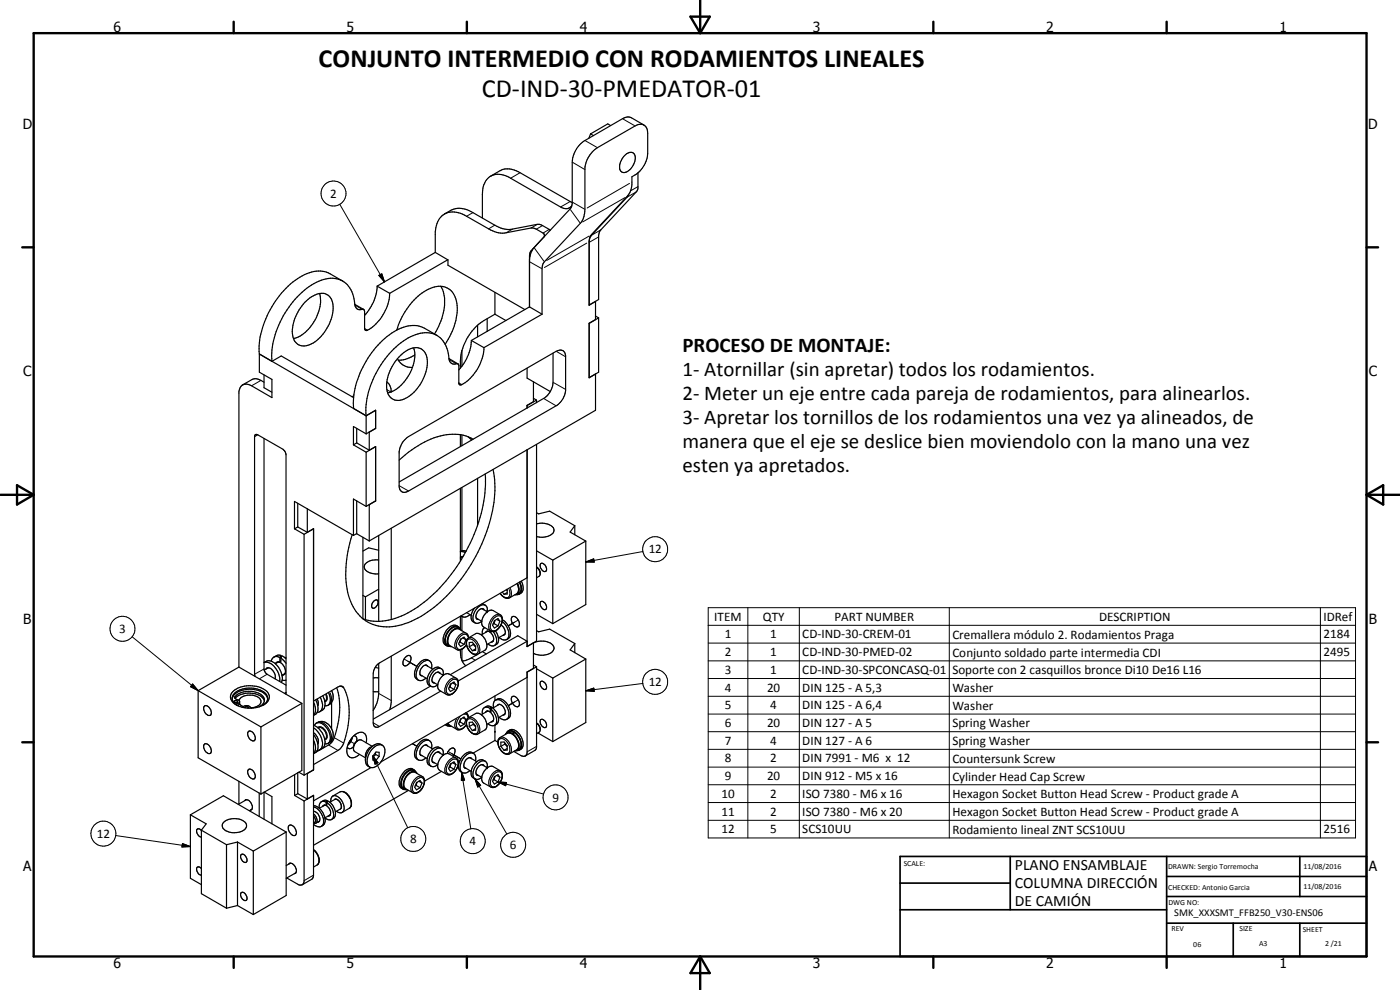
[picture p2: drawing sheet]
<svg xmlns="http://www.w3.org/2000/svg" width="420mm" height="297mm" viewBox="0 0 420 297" stroke-linecap="round" stroke-linejoin="round" font-family="sans-serif">
<g fill="none" stroke="#000" stroke-width=".3">
<path d="M187 35.7l3.4 2M155.9 51.9l-2.5 1.5M171.9 48.8l3.4 2M175.7 42.2l3.4 2M187.6 59.3l-12.7 7.3M188.9 55l-12.7 7.4M190.8 57.7l-2.5 1.4M191.4 56l-2.1 1.2M102 61.3l13.4 23.3M141.8 63.8l-1.6 1M148.4 67.6l-1.7 1M153.7 68.8l-1.7 1"/>
<path d="M159.1 78.6l3.4 2M159.1 76.7l-.2 .1M159.7 75.1l-.3 .1M160.4 74.5l2.8 3.9M161.2 67.4l-1.7 1M162.7 67.7l-1.6 1M164.7 68.9l-1.6 1M170.9 60.6l-2.5 1.4M171.2 62.9l2.8 3.9M171.9 60.7l3.4 2M176.1 72.9l-12.7 7.4M176.8 70.8l-12.7 7.3"/>
<path d="M179.5 71.2l-2.6 1.4M180.2 69l-2.6 1.5M106.6 91.6l2 1.2M109.5 98.6l.8 .5M113.7 82.6l.9-.4 .8 2.4zM78.2 114.2l-2.6 1.5M116.2 117l1.1 .6M134.9 107.9l2 1.2M137.7 114.9l.8 .5M163.4 119.7l3.3 2M166.1 114.8l3.5 2M167.1 105.5l2.5 1.5"/>
<path d="M77.3 130.5l-.8 .5M119.9 145.8l2.6 1.4M152.8 176.9a1.82 1.82 0 0 1-.5 2.4l-1-.1-.9-.9M153.1 176.5a2.59 2.59 0 0 1-.1 2.8M175.8 168.6l2.4-.9 .1 1zM192.9 165.5l-17.1 3.1M39.7 191.1l19.8 16.1M121.3 197.7l3.8 2.2-2.7-1.5M139.6 189.9a3.6 3.6 0 0 0-3.1 3.5l.4 1.3M140.3 191.9a1.87 1.87 0 0 1 2.6 1.2 2 2 0 0 1-.2 3.2 3.2 3.2 0 0 1-2.4-4.4zM140.4 191a1.34 1.34 0 0 0-1.3-.7 1.34 1.34 0 0 0-1.1 .8 3.1 3.1 0 0 0-.6 3.6 1.83 1.83 0 0 0 2.2-.8M140.8 191.3a3.5 3.5 0 0 1 3.2 3.1l-.1 1.3-.3 .4"/>
<path d="M141.5 197.4l1.1 .6M148.1 185.6a1.67 1.67 0 0 1 2.2-.6 3 3 0 0 1-2.5 4.2 1.92 1.92 0 0 1-.1-2.9zM149.8 184.3a3.6 3.6 0 0 0-2.7 4.9M153.9 187l-1.3 .8M155.5 186.1l-2.9 1.6M212.5 182.3h194.3v69.1h-194.3zM212.5 187.6h194.3M212.5 193h194.3M212.5 198.3h194.3M224.4 182.3v69.1M239.9 182.3v69.1M284.9 182.3v69.1"/>
<path d="M396.3 182.3v69.1M57.8 205.2l1.7 2-2.3-1.2zM70.5 209v.5M71.1 211.2v.4M79.1 200.8l-2.6 1.4M80.1 202.4l-2.2 1.2M85.8 207.8l-.4 .2M95.5 218.2a2.13 2.13 0 0 1 2.6 1.8l.1 1.2-.5 .7M95.6 216.7a4.4 4.4 0 0 1 3.9 4.1l-.1 1.1-.4 .7M95.7 218.3a2.48 2.48 0 0 1 2 3.4M97.7 208.4a1.51 1.51 0 0 1-.1 1.9M97.9 208.3l.3 .9a1.05 1.05 0 0 1-.6 1.3"/>
<path d="M99 207.8a2.94 2.94 0 0 1-.1 3.5M102.3 205.9l.8 .4M112.1 216.9l1.7 1M113.8 208.2l3.5 1.9M134.9 204.7a1.31 1.31 0 0 1 1.3-.9 1.31 1.31 0 0 1 1.2 .9 3.3 3.3 0 0 1-2.6 3.6 1.46 1.46 0 0 1-.7-2.3zM136.7 203.4a3.5 3.5 0 0 0-2.9 4.8M137.1 215.6a2.41 2.41 0 0 0-.1 3.1M138.1 214.9a3.5 3.5 0 0 0-1 3.5 1.62 1.62 0 0 0 2.6-.7M139.1 214.3a1.04 1.04 0 0 1 1.4 1M139.8 213.9h.1M140.3 215.9a1.87 1.87 0 0 1 2.6 1.2 2.12 2.12 0 0 1 0 3 3 3 0 0 1-2.7-4zM140.8 215.2a3.6 3.6 0 0 1 3.2 3.9l-.4 1"/>
<path d="M153.9 210.9l-1.3 .9M154.4 210.6l-1.8 1.1M155.5 210l-2.9 1.7M175.8 207.3l2.4-.8 .1 .9zM192.9 205.1l-17.1 2.2M212.5 214.2h194.3M212.5 203.6h194.3M212.5 208.9h194.3M212.5 219.5h194.3M98.8 223.6l2.5 1.5M100.4 239.9a1.89 1.89 0 0 1 2.1 2l-.3 .8M100.4 221.4l2.6 1.5"/>
<path d="M100.5 239.8a2.07 2.07 0 0 1 1.7 2.9M102.2 237.5a3.5 3.5 0 0 1 3.2 4.2l-.4 .7M105 222.3l1.4 .8M111.9 226.8l1.5 2.1-.8 .4zM111.9 226.8l10.5 21.6M124.7 234.2l.6-.5a1.22 1.22 0 0 1 1.6-.2 1.22 1.22 0 0 1 .3 1.6 2.96 2.96 0 0 1-2.8 2.7 2.01 2.01 0 0 1-.1-3zM125.1 223.9l-1.3-.8 1.3 .8M126.5 232.9a3.4 3.4 0 0 0-3.2 3.2l.1 1.2 .3 .4M134.5 225.5l3.8 2.2M134.9 228.6a1.32 1.32 0 0 1 1.3-.8 1.32 1.32 0 0 1 1.2 .8 3.4 3.4 0 0 1-2.6 3.7 1.55 1.55 0 0 1-.7-2.4zM135.6 226.1l2.7 1.6M136 226.4l2.3 1.3"/>
<path d="M136.7 227.3a3.5 3.5 0 0 0-2.9 4.9M138.5 231.6l.9 2.5-.9 .1zM138.5 231.6l2.8 17.1M142.6 233.7l1.7 1.9-.9 .5zM142.6 233.7l9.5 16.5M148.1 232.5a1.35 1.35 0 0 1 1.3-.9 1.35 1.35 0 0 1 1.3 .9 3.4 3.4 0 0 1-2.7 3.6 1.55 1.55 0 0 1-.6-2.4zM149.5 234.6l2.5 .2-.2 1zM149.5 234.6l13.6 3.7M149.8 221.9a2.06 2.06 0 0 1 2.8 1.5 2.45 2.45 0 0 1 0 2.6 2.57 2.57 0 0 1-2.9-2.1 1.94 1.94 0 0 1 .1-2zM149.8 231.1a3.7 3.7 0 0 0-3 4.5l.3 .4M150.3 221.2a3.6 3.6 0 0 1 3 4.6l-.2 .2M160.9 224l-2.6 1.5"/>
<path d="M212.5 224.8h194.3M212.5 230.2h194.3M212.5 235.5h194.3M34.7 250.7l22.4 3.3M54.8 253.1l2.3 .9-2.5 .1zM94.3 255.2a3.4 3.4 0 0 1 1 4.3M102.2 242.7l-.1 .1M212.5 240.8h194.3M212.5 246.1h194.3M93.9 262.7l-2.5 1.5"/>
<circle cx="100.1" cy="58.1" r="3.8"/>
<circle cx="196.6" cy="164.8" r="3.7"/>
<circle cx="36.8" cy="188.7" r="3.8"/>
<circle cx="196.6" cy="204.6" r="3.7"/>
<circle cx="166.8" cy="239.2" r="3.7"/>
<circle cx="31" cy="250.1" r="3.7"/>
<circle cx="124" cy="251.7" r="3.8"/>
<circle cx="141.9" cy="252.4" r="3.8"/>
<circle cx="154" cy="253.5" r="3.8"/>
</g>
<g fill="none" stroke="#000" stroke-width=".35">
<path d="M183.2 37.7l-.8-.5-5.2 3M193.2 37.5l-3.7-2.2a2.59 2.59 0 0 0-2.7 .3l-11.3 6.6a8.1 8.1 0 0 0-3.8 6.5v12.4l-.3 1.1-11.4 12.4-.7 1.3-.4 2M147.3 52.8l2.8-1.6a5.9 5.9 0 0 1 6 .6l15.6 9M177.2 40.2l.9 .5M177.2 40.2l-.5 1.2M187.7 46.4a1.58 1.58 0 0 1 1.8-.7 1.58 1.58 0 0 1 1.2 1.5 4.6 4.6 0 0 1-3.6 4.6 1.65 1.65 0 0 1-1.1-2.5l.6-1.5zM188.5 58.6l-.3 .6-10.7 11.4-.4 .6-.2 1.1M191.5 51.9v4.5l-.3 .9-10.9 11.7-.5 .8-.1 .9v19.2l-2.9 1.7v-19.1M130.6 75.7l-17.4 10.2M130.6 75.7l3.8 2.3v1.6l23.1 13.3M133.4 64.2a6.4 6.4 0 0 1 6 .4l7.8 4.4a7.1 7.1 0 0 0 4.6 .8l7.9-1.4 1.2 .3 2.4 1.6 .1 .7-4 4.2-.4 .9-.1 16M133.4 64.2a6.4 6.4 0 0 0-2.8 5.4v6.1"/>
<path d="M133.4 64.2l1.9-1.1a6.6 6.6 0 0 1 6.6 .7l6.6 3.8a7.6 7.6 0 0 0 5.2 1.1l8.2-1.4 3.2 1.8M134.4 77.9l-17.4 10.1M171.6 61.8a2.4 2.4 0 0 1-3.4 .3l-15-8.6a5.2 5.2 0 0 0-7.2 .5l-.8 1.4-.3 1.7-.1 8.3M176.8 72.7l.2-1.4 .5-.9 11.1-11.9 .9-2.2 .1-3.3a8.4 8.4 0 0 0 4.8-7v-6a2.32 2.32 0 0 0-1.2-2.5 2.32 2.32 0 0 0-2.6 .3l-11.3 6.5a8.4 8.4 0 0 0-3.8 6.1v12.4a6.3 6.3 0 0 1-1.4 4.2l-11.1 12.1-.3 1.6v13.6M91.5 90.7a6.8 6.8 0 0 1 6.2-2.5 4.9 4.9 0 0 1 2.2 5.7 12.7 12.7 0 0 1-7.5 9.7 3.5 3.5 0 0 1-4.7-3.6 13.1 13.1 0 0 1 3.8-9.3zM95.9 88.1a12.2 12.2 0 0 1-4.3 11.6l-1.5 1.1-2 .8M102.8 84.3l-3.7-2.1a8.8 8.8 0 0 0-9.1 1 27.2 27.2 0 0 0-12.2 22.3v.7M106.5 91.3l2.6 1.5M109.1 92.8h-.2a1.63 1.63 0 0 1-2.4-1.6 7.6 7.6 0 0 0-5.4-7.5 12.1 12.1 0 0 0-9.8 3.4 27.8 27.8 0 0 0-9.8 19.7l.1 1.6M113.2 85.9a13.8 13.8 0 0 1-3.8 8.8M113.2 85.9l3.8 2.1M117 88a13.5 13.5 0 0 1-7.1 11.2l-.5-.5v-5.2l-.3-.7"/>
<path d="M119.1 99.1a19.2 19.2 0 0 1 10.7-12.8 5.3 5.3 0 0 1 7.3 4.7 19.1 19.1 0 0 1-3.5 12.3M132.3 85.9l.5 1a15.7 15.7 0 0 1-2 12.6l-.4 .7M143.3 97.5v3.6M146.2 95.6v3.8M148.5 87.8v6.5M148.5 94.3l3.3 1.9M148.5 94.3l-3.3 1.9a15.7 15.7 0 0 0-6.6 9M158.9 92.1l3.8 2.2M158.9 92.1l-17.4 10.1M162.7 94.3l-17.5 10M176.8 97l2.9-1.6v16.3l-2.9 1.6zM178.7 90.4v5.5"/>
<path d="M178.7 94.8l1 .6M77.8 106.2v5.5l3.8 2.1v5.5l-6.1-3.6a2.26 2.26 0 0 0-2.5-.3 2.26 2.26 0 0 0-1.3 2.1v82.7M77.8 106.2l32.1 18.6M77.8 106.2l3.8 2.2M79.2 114.7a3.2 3.2 0 0 0-3.6-.8l-2.8 1.6M79.2 112.5v3.8l2.4 1.4M81.6 108.4l2.8-1.6 21.7 12.5M106.2 118.7l-.5 .3M116.1 114.6a3.5 3.5 0 0 1 1.3 3M119.3 107.6a11.7 11.7 0 0 0-2.9 10.3M119.3 107.6a7 7 0 0 1 6.3-3.2 4.2 4.2 0 0 1 2.6 5.2 12.9 12.9 0 0 1-7.5 10.3 3.3 3.3 0 0 1-4.3-2M119.3 107.6l.2 .5"/>
<path d="M119.5 108.1a4.5 4.5 0 0 0 4.3 2.1M124.2 104.4a12 12 0 0 1-3.9 11.2l-1.9 1.5-2 .8M124.5 106.5a8.4 8.4 0 0 1-5 1.6M131.1 100.6l-3.7-2.1a9.4 9.4 0 0 0-9.9 1.4 28 28 0 0 0-11.5 21l.1 1.7 3.8 2.2M133.6 103.3a13.7 13.7 0 0 1 1.3 4.9 1.58 1.58 0 0 0 2.2 .9l.3 .1M133.6 103.3a6.7 6.7 0 0 0-8.9-2.9 23.6 23.6 0 0 0-11.9 11.7 23.3 23.3 0 0 0-2.9 12.7M134.8 107.6l2.6 1.6M138.6 105.2v4.7M138.6 105.2l-.4 1.9v3.3M141.5 102.2a13.8 13.8 0 0 1-3.8 8.8M141.5 102.2l3.7 2.1M145.2 104.3a13.5 13.5 0 0 1-6.8 11.2l-.4-.1-.3-.4v-5.4l-.3-.4"/>
<path d="M158.2 110.5v3l6.9 4M160.1 114.6v5.9l-1.9 1.1v.8M160.1 119.5l.9 .6M166 106v8.7a6.2 6.2 0 0 1-2.9 4.8l-43.3 25.1M178.7 112.2v10.9l-67.9 39.2M79.2 131.6v69.1l.5 1.1 .5 .5 5.6 3.3M106.1 133.5l3.8 2.2M107 132.9l-.9 .6M107 128.5v4.4M109.9 130.2l-3.8-2.2v5.5M109.9 124.8l2.8-1.7v5.5M109.9 124.8v5.4"/>
<path d="M109.9 135.7v16.2M110.8 129.6v5.5l-3.8-2.2M112.7 134h.1M112.7 128.6h.1M112.7 134l-2.8 1.7M112.7 128.5l-2.8 1.7M112.7 134v16.3M121.3 132.1l1.3-1.1 44.3-25.6a1.72 1.72 0 0 1 1.8-.3 1.72 1.72 0 0 1 1 1.6v10.6a6.2 6.2 0 0 1-2.8 4.5l-44.3 25.5a1.68 1.68 0 0 1-1.8 .3 1.68 1.68 0 0 1-1-1.5v-10.6l.3-1.3zM138.2 130.4v3.6M138.6 130.5v3.2M140.5 131.1l1.1 .9M142 131.8a15.1 15.1 0 0 0-14.6 .8l-4.8 3.1-2.8 2.3"/>
<path d="M158.2 135v59l1.9-1.1M161 133.3v59l-2.8 1.7M161 120.1v.7M161 120.1l-2.8 1.6M88.4 158.7v-8.2l17.7 10.2M88.4 158.7l2.9 1.6M89.4 158.1l-1 .6M89.4 151v7.1M89.4 158.1l2.8 1.6M92.2 159.7l1.9-1.1v72.4M92.2 152.7v7M94.1 158.7h.1"/>
<path d="M94.1 158.7l-2.8 1.6M107 150.3v9.8M109.9 151.9l-3.8-2.2v11M112.7 150.3h.1M112.7 150.3l-2.8 1.6M112.7 150.3l-1.9 1.1v10.9M117.4 158.5v27.4M138.2 146.5v21.8M138.6 146.3v19M143.3 143.5v14M145.6 142.2a45.8 45.8 0 0 1-7.8 26.7 42.7 42.7 0 0 1-17.3 15.9 16 16 0 0 1-10.8 1.1M148 140.8a39 39 0 0 1-4 23.7 46 46 0 0 1-19.6 21.4 15.6 15.6 0 0 1-12.4 1.5 13.4 13.4 0 0 1-8-11.7 36.2 36.2 0 0 1 1.7-15.3"/>
<path d="M161 157.2a4.7 4.7 0 0 1 5.1 1.3 1.81 1.81 0 0 1-1.6 2.4 5.7 5.7 0 0 1-3.5 .1M161 153.8l.7 .4 3.3-.8 7.5 4.3M172.5 157.7l-1.4 1.9 4.7 2.7M172.5 157.7v2.7M91.3 160.3v72.3M107 160.1l-.9 .6M107 160.1l3.8 2.2M108.9 161.2l.1 24.5 .7 .2M108.9 178.6l.8 .5M109.7 179.1v6.8M113.7 160.7v25.7M113.7 168a3.9 3.9 0 0 0-4.4 1.8 2.65 2.65 0 0 0 3 2.4h1.4"/>
<path d="M113.7 165.1l-3.1-.7-1.7 1M113.7 176.8l-4 2.3M138.2 165.6l1.4 .2M138.2 167.2l.1-.3 .5 .4M138.2 167.6l.3 .3M138.6 165.3l-.4 .2M138.6 165.3l1.3 .1M139 167l-.4 .2M139 166.9l-.4 .3M150.7 177.6l.6 .7M152 176.9l.2 .3M152.1 176.8l.1 1.4-.9 .1"/>
<path d="M152.2 177.8l-.9 .5M155.1 175.1a2.36 2.36 0 0 1 0 3l-2.2 1.3a2.37 2.37 0 0 1-2.8-1.4M155.2 178.4l-.7 .1M155.3 175a2.58 2.58 0 0 1-.1 3.4M155.9 174.7a2.34 2.34 0 0 1-.8 3.7M156 174.6a2.98 2.98 0 0 1-.2 3.7l-.7 .1M156.5 174.4a2.59 2.59 0 0 1-.2 3.6l-.4 .3M158.2 173.4l-44.3 25.5a4.4 4.4 0 0 0-1.9 3.3v14.7a1.14 1.14 0 0 0 .5 1.2 1.14 1.14 0 0 0 1.4-.1l18.4-10.7M161 165.3l4.9 2.8M162 171.4l-1-1.2a1.87 1.87 0 0 1 .7 2.7l-.7 .5M162 171.4l.1 .7M162.3 169.1a1.5 1.5 0 0 1 1.5 .7 1.5 1.5 0 0 1-.1 1.6 1.67 1.67 0 0 1-1.4-2.3z"/>
<path d="M165.9 168.1v19M175.8 162.3v19.1l-9.9 5.7M175.8 162.3l-9.9 5.8M81.4 198.4a5.9 5.9 0 0 1 3.2 4.2M81.4 198.4l-1.2-.1-1 .5a3.7 3.7 0 0 1 4 2.4l.7 1.7v1.6M82.2 197.1l.8-.1 1 .3M82.2 197.1l-.6 .7-.2 .6M83.5 198.6h.1M83.6 198.6l-1 .5M84 197.3v1.5M84 198.8l-.9-.1-.4 .4M84.3 196.6h-.3a1.85 1.85 0 0 0-1.8 .5"/>
<path d="M84.3 198.2l-.3 .6M84.3 196.6v.8M84.3 196.6l-.3 .7M84.3 197.4v1.5a2.99 2.99 0 0 1 1.2 3.3l-.8 .4M84.3 197.4l.3-.6 1.2 .9M84.3 197.4l1.5 1.6M85.8 197.3l-.2 .1M112.2 180.3l.9-.3a1.61 1.61 0 0 1-1.3 2.5 1.59 1.59 0 0 1 .4-2.2zM113.7 199.1l-.1 9.4a9.3 9.3 0 0 1-1.6 4.6M117.4 196.9v13.8l-.5 2.2M121.6 197.3a.9 .9 0 0 1 1.1-.7 .9 .9 0 0 1 .6 1.2 1.83 1.83 0 0 1-2.1 1.9 1.82 1.82 0 0 1 .4-2.4zM127.8 199.6l2.1 1.2"/>
<path d="M127.8 199.6h.1M128.3 199.9a1.15 1.15 0 0 0-1.9 .6 1.58 1.58 0 0 0 .1 2.3h.2M128.9 198.3a2.22 2.22 0 0 0-3.3 .9 3.4 3.4 0 0 0-.7 4.4l.6 .5M134.8 193.8l.7 .2M137.5 188a2.88 2.88 0 0 0-3.4 1.9 3.1 3.1 0 0 0 0 3.9l.8 .1M137.5 188l.5 .6M137.5 188a2.27 2.27 0 0 0-3.4 .9 3.7 3.7 0 0 0-.6 4.4l.6 .5M137.9 188.5a3.2 3.2 0 0 0-3.4 2.6 2.29 2.29 0 0 0 .3 2.7M137.9 188.5l.5 .6M137.9 188.6a1.99 1.99 0 0 0-3 .5 3.5 3.5 0 0 0-.8 4.3l.7 .4M138.1 192.7l-.3 .1M138.1 192.7l1.2 .6"/>
<path d="M138.2 195a5.8 5.8 0 0 0 1.6 4.8M138.2 184.9v3.9M138.4 184.8l.4 .2M138.4 191.7l-.3 1M138.5 184.7l.1 .2M138.6 185v4.2M138.6 194.8v3.4M138.9 191.4l.9 .5M139.8 191.9l-.5-.7-1.1 .6-.5 1.4 .5 .8 1.1-.7M139.8 191.9l-.5 1.4M140 183.8l1.4 .8M140.3 191.6l2.4-1.4a2.89 2.89 0 0 1 3.2 2.3 2.17 2.17 0 0 1-.3 2.6l-2.2 1.2a2.63 2.63 0 0 1-3.2-2.3 2.22 2.22 0 0 1 .1-2.4z"/>
<path d="M140.6 191.4l-.4-1.2-2.4-1.4a3 3 0 0 0-3.3 2.7l-.1 1 .2 .8 2.5 1.6a1.92 1.92 0 0 0 1.9-.3l1-1.2M140.8 194.1v-1.3l1-.1 .9 1.2v1.2l-.9 .1M140.8 194.1l1 1.1M141 184.4a1.82 1.82 0 0 1-2.4 .5M142 193.4l.7 .7M142 193.4l-1.2 .7M142.1 193.1l-.1 .3M142.4 182.5a3 3 0 0 0-.4 4.1l.6 .3M142.7 194.7l-.9 .5M142.9 185.5l.7 .4M142.9 185.5h.1M143.3 196.3l-2.8 1.6-1.8 .5"/>
<path d="M144.6 182.6l1.6 1-.1-.3M144.7 182.6a2.45 2.45 0 0 0-1.8 2.9M144.7 182.6l.6 .4M144.7 182.6v.1M144.7 181.1l.9 .5M144.8 195.5l1.2 .7M145.4 188.3l-.5 .7-.1 1.3M145.9 183.9a1.85 1.85 0 0 1 2.1-.7l2.1 1.2a2.9 2.9 0 0 1-.3 4l-.8 .7a1.66 1.66 0 0 1-1.7 .3l-2.2-1.3a2.71 2.71 0 0 1 .3-3.6zM146 183.4a1.18 1.18 0 0 0-.1-1.6 1.76 1.76 0 0 0-2.7 .7 3.5 3.5 0 0 0-.8 4.3 1.66 1.66 0 0 0 2.2-.4l-1.7-.9M146.3 189.4h.1M146.4 189.4l-2 1.1M147.1 189.2v.5"/>
<path d="M147.1 189.7l-.8-.3-.6 .4M147.3 189.4l-.2 .3M147.4 189.4v.5a2.39 2.39 0 0 1 .6 2.4M147.9 192.3h.1M148 189.5a3.3 3.3 0 0 1 .5 4.1l-.9 .2-1.1-.6M148 192.3l-.6 .4M148.1 192.3l-2 1.1M148.3 187.1l-.3 .1M148.3 187.1l1.2 .7M148.6 186.1l-.3 1M148.7 189.3a2.88 2.88 0 0 1 .3 4l-.6 .4M149 185.8l1 .6"/>
<path d="M149.8 191.3a2.03 2.03 0 0 0 2.2 .6M150 186.4l-.5-.8-1.1 .6-.6 1.4 .6 .8 1.1-.6M150 186.4l-.5 1.4M150.4 187.5a2.51 2.51 0 0 1 1.1 2.9M150.7 186.5a4.5 4.5 0 0 1 1.7 5l-.4 .4M150.8 186a4.9 4.9 0 0 1 2.4 4.4l-.3 .9-.9 .6M151.4 190.3h.1M151.5 190.4l-.6 .2M151.5 190.3l-1.9 1.1M153.7 185a2.09 2.09 0 0 1 2.1 2.7 1.07 1.07 0 0 1-1.1 .4 1.07 1.07 0 0 1-.7-.9 1.73 1.73 0 0 1-.3-2.2zM160.1 192.9h.1M160.1 199.5l.9 .6"/>
<path d="M160.1 192.9v7.6l-1.9 1.1v24.3a1.12 1.12 0 0 1-.7 1 1.12 1.12 0 0 1-1.2-.2l-2.1-1.2M160.1 192.9a4.7 4.7 0 0 1 6.1 1.2 2.31 2.31 0 0 1-2.7 2.4l-1.4 .1-2-.6M161 184.3l4.9 2.8M161 189.2l.7 .4 3.3-.8 7.5 4.3M162.3 180.6a1.5 1.5 0 0 1 1.5 .6 1.5 1.5 0 0 1-.1 1.7 1.67 1.67 0 0 1-1.4-2.3zM172.5 193.1v2.7M172.5 193.1l-1.4 1.9 4.7 2.7M175.8 197.7v19.1l-9.9 5.7M175.8 197.7l-9.9 5.8M59.5 207.2l18.8 10.9M59.5 207.2v20.2l18.8 10.9M61.4 211.8l.9 .1 1 1.1a.92 .92 0 0 1 .1 1.2 .92 .92 0 0 1-1.1 .3 2.06 2.06 0 0 1-.9-2.7z"/>
<path d="M69.7 209.7a4.5 4.5 0 0 1 4.5-2.9 6.4 6.4 0 0 1 6 2.3l.1 .6M70.3 210.4a.58 .58 0 0 1 .6-.2 .58 .58 0 0 1 .4 .5l-.8 .1-.2-.1zM70.5 210.8h.6M70.6 209.5a6.4 6.4 0 0 1 8.3 0l.4 .9M71.1 211.6a2.27 2.27 0 0 1-1.4-2.3 2.27 2.27 0 0 1 1.7-2 7.5 7.5 0 0 1 8.5 1 2.15 2.15 0 0 1-1 3.3M71.7 200.2l18.9 10.8M71.7 200.2l-12.2 7M71.7 210.1l.1-.2a4.5 4.5 0 0 1 6-.4 1.48 1.48 0 0 1 .4 1.5 1.48 1.48 0 0 1-1.2 1l-1.7 .4M71.9 211.2l1.1 .8M71.9 211.2l-.1-1-.9-.4-.5-.5a4 4 0 0 1 3.7-1.9 5.7 5.7 0 0 1 4.7 1.4 1.98 1.98 0 0 1-1 3.3M71.9 210.6l-.6 .5-.7 .1M71.9 211.2l-.7 .5"/>
<path d="M72.9 212.3a1.51 1.51 0 0 1 2.4 .1M73.4 212.3l.8-.3 .3 .5M74.6 219.5a1.81 1.81 0 0 1 1.7 .8 1.81 1.81 0 0 1 0 1.9 1.93 1.93 0 0 1-1.7-2.7zM75.3 212.4l.2 .1M76.5 202.9l-.1-71.9 .2-.5 .4-.2 7.9 4.5 .6 .7 .3 .9-.1 71.8M77.7 212.1a3.4 3.4 0 0 0 3.1-3.4 5.3 5.3 0 0 0-5.1-2.9 6.3 6.3 0 0 0-6.5 2.7 2.94 2.94 0 0 0 2.3 3.3l1.6 .5 2.4 .2M77.7 212.1l-2.2 .4M78.3 218.1v20.2M79.8 200.8a1.42 1.42 0 0 1 2.3 .7l.5 1v1.2M80.5 200.4l-1.2 .7M84.6 202.6l.1 1.2-.3 1M84.7 204l1.1 .1"/>
<path d="M85.5 202.1h.1M85.5 202.1l-.9 .5M90.6 211l-12.3 7.1M90.6 211v20.2l-12.3 7.1M94.1 210.4l7.3-4.3a1.28 1.28 0 0 1 2.1 .9 22.5 22.5 0 0 1-.9 16.9l-1.2 1.3-7.3 4.2M94.1 218.4a5.3 5.3 0 0 1 2.3 6.1l-.6 .5-.6 .1M94.1 217.6a5.7 5.7 0 0 1 3.4 5.6l-.4 1-1.1 .8M94.1 219.8l.2 .2a2.92 2.92 0 0 1 1.1 3.2M94.3 217.7l.3-.5a2.75 2.75 0 0 1 4 .1 3.9 3.9 0 0 1 .8 5.1l-.9 .7M94.7 210a3.4 3.4 0 0 1-.1 4.4l-.5 .3a3.5 3.5 0 0 0 0-4M95.1 216.9a3.5 3.5 0 0 1 3.7 2.7 2.8 2.8 0 0 1-.5 3.5l-.8 .1M95.2 209.7l.3 1-.1 1.1"/>
<path d="M95.3 211.7h.1M95.6 218.4h-.1M96.1 209.2a3.4 3.4 0 0 1-.1 4.3l-.8 .2M96.8 208.7a3.3 3.3 0 0 1-.1 4.4l-.7 .4M97.6 210.4h-.2M98.5 207.8a2.9 2.9 0 0 1-.2 3.9l-.8 .1M99.5 207.2a3 3 0 0 1-1 4.4M99.5 210.7v8M101 206.3a23.1 23.1 0 0 1-1.4 16.3l-1 .9-4.5 2.6M112 207.5l1.7 .1M112 213.1h.1M112.6 200.2l1.1 .3"/>
<path d="M113.7 203.4h-1.7M126.1 202.4l2.1 1.3M126.1 202.5h.1M127.8 203.5l-1.2 .7-1.1-.2M129.2 205.9l-17.2 9.9M129.5 200.6a1.61 1.61 0 0 0-1.5-2.4 4.5 4.5 0 0 0-2.8 5.5l.3 .3M129.7 204.6l.7 .3M129.7 204.6h.1M131.4 201.7l1.6 .9M131.5 201.7h.1M132.1 202.1a1.34 1.34 0 0 0-1.5-.2 1.34 1.34 0 0 0-.7 1.2l-.3 .8 .1 .7M132.4 200.7a2.12 2.12 0 0 0-3.3 .8 2.94 2.94 0 0 0-.3 4.1l.6 .4"/>
<path d="M132.8 202.4a1.2 1.2 0 0 0 0-1.5 1.2 1.2 0 0 0-1.6-.2 4.1 4.1 0 0 0-2.2 4.9 1.51 1.51 0 0 0 2.3-.1l-1.6-1M132.9 202.7l1.4-.6 2.6 1.4a1.67 1.67 0 0 1 .6 2.1l-.4 1a2.8 2.8 0 0 1-3 1.8l-2.2-1.2a3.1 3.1 0 0 1 .8-4.3zM132.9 202.4l.1 .2M133 202.6h.1M133.6 217.4l.5 .3M133.8 217.4l.3 .3M134 217.3l.8 .5M134.1 217.7l.8 .1M134.3 217.1l.6 .7M134.4 217l.4 .5 2.3 1.3a2.44 2.44 0 0 0 2.9-1.4M134.9 217.8l.6 .1M135.1 206.2h-.3"/>
<path d="M135.1 206.2l1.2 .6M135.1 202.4l20.3-11.6 2.8 1.6-20.7 11.9M135.4 205.2l-.3 1M135.8 204.9l1 .5M136.8 205.4l-.5-.8-1.1 .7-.5 1.4 .5 .8 1.1-.7M136.8 205.4l-.5 1.4M138.1 216.6l-.3 .1M138.1 216.6l1.2 .7M138.4 215.6l-.3 1M138.9 215.3l.9 .6M139.8 213.9l.4 .3 .4 1.1M139.8 215.9l-.5-.8-1.1 .7-.5 1.4 .5 .7 1.1-.6"/>
<path d="M139.8 215.9l-.5 1.4M140.3 215.6l2.4-1.5a2.66 2.66 0 0 1 3 2 2.39 2.39 0 0 1-.1 2.9l-2.2 1.2a2.7 2.7 0 0 1-3.2-2.2 2.32 2.32 0 0 1 .1-2.4zM140.8 218v-1.3h1l.9 1.1v1.3l-.9 .1M140.8 218l1 1.2M142 217.3l.7 .8M142 217.3l-1.2 .7M142.1 217l-.1 .3M142.7 218.6l-.9 .6M146.3 213.3v.1M146.4 213.3l-2 1.2M146.5 217.2a1.85 1.85 0 0 0 2.1 .4M147.1 212.6a1.44 1.44 0 0 0-1.9-.2 1.44 1.44 0 0 0-.4 1.8"/>
<path d="M147.1 212.6v1.1M147.1 213.7l-.8-.4-.6 .4M147.4 212.1v1.8a2.32 2.32 0 0 1 .6 2.4M147.4 213.1l-.3 .6M147.4 212.1l-.3 .5M147.4 212.1l-1.1-.3-.9 .5M147.9 216.3h.1M148 216.3l-.6 .3M148.1 216.2l-2 1.1M148.5 208.8v1.4M148.5 217.6v4.6M148.5 210.2l-.4 .7v1.4"/>
<path d="M148.6 217.6a3.6 3.6 0 0 0-1.2-4.8l.2-.6a4.1 4.1 0 0 1 1.7 4.8l-.9 .6M148.7 210.1a2.06 2.06 0 0 1 3.1 .6 3.9 3.9 0 0 1 .9 4.7l-.7 .4M148.8 210.1l-.3 .1M148.8 210.1a3.1 3.1 0 0 1 3.4 2.1 2.85 2.85 0 0 1-.1 3.6M149.7 211.3l-.4 .4M149.7 211.3a2.35 2.35 0 0 1 1.8 3l-.6 .2M149.8 211.3v.1M149.8 215.2a1.95 1.95 0 0 0 2.3 .6M149.8 211.3l-1.9 1.2M151.4 214.3h.1M151.5 214.2l-1.9 1.1M152 219.9a1.63 1.63 0 0 1 2.8 0 4.4 4.4 0 0 1 1.4 4.8l-.3 .4"/>
<path d="M152.5 219.3a2.35 2.35 0 0 1 3.4 .9 4 4 0 0 1 .6 4.5l-.6 .4M153.7 209a2.06 2.06 0 0 1 2 2.8 1.61 1.61 0 0 1-2.2-1.5l-.1-.8zM154.1 219.6v.9M154.1 219.6l-.3 .5M154.1 219.6l-1-.2-1 .4M154.3 219.8a4.1 4.1 0 0 1 1.8 4.7l-1 .7a3 3 0 0 0-.3-4.1l-.7-.8zM158.2 203.2l-43.9 25.4M161 200.1l-2.8 1.6M161 200.1v24.1l-.4 .8-3 1.8M161 217l.7 .6zM161 200.7l4.9 2.8M161.4 219.9l4.5 2.6"/>
<path d="M161.7 217.6a1.67 1.67 0 0 1 0 2.1l-.7 .4M161.7 217.6l.4 1.3M162.3 204.5a1.5 1.5 0 0 1 1.5 .7 1.5 1.5 0 0 1-.1 1.6 1.61 1.61 0 0 1-1.4-2.3zM162.3 215.9a1.5 1.5 0 0 1 1.5 .7 1.5 1.5 0 0 1-.1 1.7 1.61 1.61 0 0 1-1.4-2.4zM165.9 203.5v19M61.4 223.3h.9l1 1.2a.92 .92 0 0 1 .1 1.1 .92 .92 0 0 1-1.1 .4 2.06 2.06 0 0 1-.9-2.7zM71.7 234.4v6.8M73.9 239.9l-2.4 1.4M74.6 230.9a1.81 1.81 0 0 1 1.7 .8 1.81 1.81 0 0 1 0 2 1.93 1.93 0 0 1-1.7-2.8zM77.8 238v7M79.2 237.7v8.1M79.3 237.7l2.3 1.3v8.2"/>
<path d="M88.4 238.7l2.9 1.6M88.4 232.4v6.3M89.4 231.8v6.3l2.8 1.6M89.4 238.1l-1 .6M89.7 231.7l1.6 .9M92.1 232.1h.1M92.2 232.1v7.6M94.1 238.7h.1M94.1 231h.1M94.1 231l-2.8 1.6M94.1 238.7l-2.8 1.6M94.1 238.6v24l-.4 1.1-3 1.8"/>
<path d="M94.1 231l-1.9 1.1M94.1 238.6l-1.9 1.1M94.1 220.4a5 5 0 0 1 1.1 4.8M94.1 222.1a3.7 3.7 0 0 1 0 4M95.2 225.2l-1.1 .9M95.4 223.1h.1M97.6 221.8l-.2 .1M99.5 222.2v.6M99.9 238.8l2.1-1.2a2.73 2.73 0 0 1 3.2 2l.3 1a1.72 1.72 0 0 1-.7 1.9l-2.1 1.3M100.4 239.9l-1.4 .8M104.2 224.2a2.17 2.17 0 0 0 1.6 3.2l.7-.2 1.4-.8M105.3 221.8l-.6 1.1"/>
<path d="M105.7 221.2l-.4 1.3-.9 1M106.1 224v1l.4 .5 3.2 1.9M106.1 224.1l-1.3 .6-.6-.5M106.2 220.8l.4 .1 .4 .4v1.1M107 222.5l-.7 .8-.2 .7M107.1 222.4l.8-.4h.6l3.2 1.9M107.5 222.2a2.83 2.83 0 0 0-1.4 2.3M109.9 222.9a2.28 2.28 0 0 0-1.3-3.2 5.2 5.2 0 0 0-4.4 4.5M111.4 230.3l-17.3 10M111.7 224.7a2.45 2.45 0 0 1 3.3-.9 4.5 4.5 0 0 1-1.3 5.6 2.11 2.11 0 0 1-3 .6 4.4 4.4 0 0 1 1-5.3zM111.9 227.6l.9 .5M112.3 223.5l-1.2 .7a3.6 3.6 0 0 0-1.4 2.2l.2 2.8 1 1"/>
<path d="M112.7 225.8v.6M112.7 226.4l-.8 1M112.7 226.4l1.1 .5M113.8 226.9v-1.2l-1-.1-.9 1.2v1.2l.9 .1M113.8 226.9l-1 1.2M114.8 223.6a2.33 2.33 0 0 0-3.3 .6 6.4 6.4 0 0 0-1.8 3.6M121.6 236.9l.7 .1M122.2 232.7l.8-.7a1.56 1.56 0 0 1 1.6-.2l2.1 1.2a2.37 2.37 0 0 1 .1 3.3 2.45 2.45 0 0 1-2.9 1.6l-2.2-1.3a2.9 2.9 0 0 1 .5-3.9zM122.6 237.2l-28.5 16.4M124.3 231a2.22 2.22 0 0 0-3.3 .9 3.6 3.6 0 0 0-.7 4.4l.6 .5M124.3 231a2.88 2.88 0 0 0-3.4 1.9 3.5 3.5 0 0 0-.1 3.7l.9 .3M124.3 231l.5 .6"/>
<path d="M124.7 231.5a3.1 3.1 0 0 0-3.4 2.6 2.43 2.43 0 0 0 .3 2.8M124.7 231.5l.5 .6M124.7 231.6a2.35 2.35 0 0 0-3.5 1.2 2.72 2.72 0 0 0-.1 3.7l.6 .4M124.9 235.7l-.3 .1M124.9 235.7l1.2 .6M125.2 234.7l-.3 1M125.7 234.4l.9 .5M126.1 226.4l2.1 1.2M126.1 226.5h.1M126.2 226.5l.5 .2M126.6 234.9l-.5-.7-1.1 .6-.6 1.4 .6 .8 1.1-.7M126.6 234.9l-.5 1.4"/>
<path d="M127.8 223.5l2.1 1.2M127.8 223.5l.1 .1M127.8 227.4l-1.2 .7-1.1-.1M128.3 223.9a1.16 1.16 0 0 0-1.9 .6l-.4 1.1 .2 .9M128.9 222.2a2.22 2.22 0 0 0-3.3 1l-.3 .3a3.1 3.1 0 0 0-.2 4.3l.4 .2M129.5 224.5a1.63 1.63 0 0 0-.5-2.1 1.63 1.63 0 0 0-2.2 .3 4.2 4.2 0 0 0-1.5 5.1M129.7 228.6l.7 .3M129.7 228.6h.1M131.4 225.6l1.6 .9M131.5 225.6l.6 .4M131.5 225.6a2.45 2.45 0 0 0-1.8 3M131.5 225.6v.1"/>
<path d="M132.4 224.6a2.32 2.32 0 0 0-3.5 1.2 2.51 2.51 0 0 0 .5 4.1M132.5 231.4l-5.1 3M132.8 226.4a1.27 1.27 0 0 0-.2-1.7 1.27 1.27 0 0 0-1.7 0 4.2 4.2 0 0 0-1.9 4.9 1.48 1.48 0 0 0 2.3-.2l-1.6-.9M132.9 226.7l.9-.6h.8l2.3 1.4a2.6 2.6 0 0 1 0 3.5 2.56 2.56 0 0 1-2.5 1.5l-2.5-1.4a3.1 3.1 0 0 1 .8-4.2zM132.9 226.3l.1 .2M133 226.5h.1M134.2 226.1a1.76 1.76 0 0 1 2-1.6 1.68 1.68 0 0 1-.3 2.4M135.1 230.1l-.3 .1M135.1 230.1l1.2 .7M135.4 229.1l-.3 1M135.8 228.9l1 .5M136.8 229.4l-.5-.8-1.1 .6-.5 1.4 .5 .8 1.1-.6"/>
<path d="M136.8 229.4l-.5 1.4M138 228.3l-.4 .2M139.3 230.2l2.1 1.2M139.3 230.3h.1M141 227.3l2.1 1.2M141 227.3l.1 .1M141.6 227.7a1.16 1.16 0 0 0-2 .6 1.35 1.35 0 0 0 .3 2.2M142.1 226.1a1.94 1.94 0 0 0-2.8 .3 4.1 4.1 0 0 0-1.2 5l.7 .4M142.7 228.3a1.63 1.63 0 0 0-.5-2.1 1.63 1.63 0 0 0-2.2 .3 4.2 4.2 0 0 0-1.5 5.1 1.86 1.86 0 0 0 2.5-.4M142.9 232.4l.7 .3M142.9 232.4h.1M142.9 232.3l1.7 1"/>
<path d="M144.6 229.4l1.6 1-.1-.2M144.7 229.4a2.45 2.45 0 0 0-1.8 3M144.7 229.4l.6 .4M144.7 229.4v.1M145.6 228.4a2.07 2.07 0 0 0-3 .6 3.2 3.2 0 0 0-.6 4.4l.6 .3M145.9 230.7a1.85 1.85 0 0 1 2.1-.7l2.1 1.3a2.9 2.9 0 0 1-.3 3.9 2.11 2.11 0 0 1-2.5 .9l-2.2-1.2a2.71 2.71 0 0 1 .3-3.6zM146 230.2a1.27 1.27 0 0 0-.2-1.7 1.27 1.27 0 0 0-1.7 .1 4.1 4.1 0 0 0-1.9 4.8 1.48 1.48 0 0 0 2.4-.2M148.3 233.9l-.3 .1M148.3 233.9l1.2 .7M148.5 222.2l.9 .5M148.5 222.2l-6.5 3.8M148.6 233l-.3 .9"/>
<path d="M149 232.7l1 .5M149.8 221.5l2.4-1.5a3.3 3.3 0 0 1 3.4 3.1v1.1l-.4 .6-2.3 1.4a2.94 2.94 0 0 1-3.4-2.8l-.1-1.1zM150 233.2l-.5-.8-1.1 .6-.6 1.4 .6 .8 1.1-.6M150 233.2l-.5 1.4M150.3 223.9v-1.2l1-.1 .9 1.2v1.2l-.9 .1M150.3 223.9l1 1.2M151.5 223.3l.7 .7M151.5 223.3l-1.2 .6M151.5 223v.3M152.2 224.6l-.9 .5M153.8 220.1a1.35 1.35 0 0 0-2.2 .3M153.8 220.1v.2"/>
<path d="M155.2 225.2l-.7 .1M155.9 225.1l-.8 .1M57.1 244.5l4.8 2.7-1.5 1.9M57.1 244.5v19l3.3 1.9M57.1 244.5l9.9-5.7 18.9 10.8M60.4 249.1v19l7.6 4.4M60.4 249.2a.76 .76 0 0 0-.6-.5 .76 .76 0 0 0-.8 .4 1.91 1.91 0 0 0 1.4 2.1M60.4 249.1l7.6 4.3M67.3 246.5a5 5 0 0 1 6.6 .7 2.14 2.14 0 0 1-2.1 2.5 4.3 4.3 0 0 1-5.1-1.6v-.8zM68 253.4v19.1M71.3 252.6l4.7 2.8M71.3 252.6v19.1"/>
<path d="M71.3 252.6l-3.3 .8M72.4 256.4a1.49 1.49 0 0 1 1.5 .7 1.49 1.49 0 0 1-.1 1.6 1.64 1.64 0 0 1-1.4-2.3zM73.4 240.2a1.3 1.3 0 0 1 2 .8l.4 1.1-.2 .7M75.6 242.8l-.5 .3M75.6 242.8l-.8 .4M76 255.4v19M85.9 249.6v19.1l-9.9 5.7M85.9 249.6l-9.9 5.8M86.6 259.2a1.3 1.3 0 0 1 2 .9l.4 1.1-.2 .7M86.7 247.8a1.59 1.59 0 0 1 2.1 1.5 .88 .88 0 0 1-.1 1.3 .88 .88 0 0 1-1.3-.3l-.8-1.3zM87.2 259l-1.3 .7M91.3 240.3v24.2l-.5 .9-.9 .2-3.8-2.2"/>
<path d="M94.1 244.2a1.74 1.74 0 0 1 .6 2.8l-.6-.1h.2a1.28 1.28 0 0 0-.2-2M94.1 242.1a4.4 4.4 0 0 1 2.7 5.5l-.4 .3M94.1 243.5a2.33 2.33 0 0 1 1.8 2.8M94.1 241.8a4.3 4.3 0 0 1 3.2 5.5l-.9 .6M94.1 247.3l1.2 .7 1.1-.1M94.1 254.9a3.4 3.4 0 0 1 1.3 4.5l-1.3 .7M94.1 243.5h.1M94.2 243.5h-.1M95.8 246.4h.1M95.9 246.3l-.6 .4M95.9 246.3l-1.1 .7M97.4 241.6l-.6 .4"/>
<path d="M97.4 241.6h.1M97.4 241.6l.5 .1M97.9 240.7v1M97.9 240.7a1.42 1.42 0 0 0-1.8 .1 1.42 1.42 0 0 0-.3 1.7l1.7-.9M98.1 241.3l-.2 .4M98.1 240.2v1.6a2.49 2.49 0 0 1 1 2.7M98.1 240.2l-.2 .5M98.1 240.2h-.9l-.8 .4M99 244.5h.1M99.1 244.5l-.6 .4M99.1 244.5l-1.6 .9a1.52 1.52 0 0 0 2.6-.3 4.5 4.5 0 0 0-2-4.3l.2-.5a4 4 0 0 1 2 5.1l-.8 .5M99.3 240.5a1.4 1.4 0 0 1 .7-1.7 1.4 1.4 0 0 1 1.8 .6 3.3 3.3 0 0 1 1 4.3l-1 .1-.8-.4"/>
<path d="M102.1 242.8l-1.4 .8M60.4 260.6a.76 .76 0 0 0-.6-.5 .76 .76 0 0 0-.8 .5 1.82 1.82 0 0 0 1.4 2M71.3 271.7l4.7 2.7M71.3 271.7l-3.3 .8M72.4 267.8a1.01 1.01 0 0 1 1.4 .7 1.14 1.14 0 0 1 0 1.7 1.68 1.68 0 0 1-1.4-2.4zM88.8 261.9l-.5 .2M88.8 261.9l-2.9 1.6"/>
</g>
<g fill="#000">
<circle cx="110.8" cy="151.4" r=".18"/>
<circle cx="146.2" cy="183.5" r=".18"/>
<circle cx="148.5" cy="219.5" r=".18"/>
<circle cx="146.2" cy="230.3" r=".18"/>
</g>
<g fill="none" stroke="#000" stroke-width=".71">
<path d="M10.1 9.9h400v277.1h-400zM70.1 6.5v3.4M140.1 6.5v3.4M207.2 5h5.8l-2.9 4.9zM210.1 0v9.9M280.1 6.5v3.4M350.1 6.5v3.4M6.7 74.2h3.4M410.1 74.2h3.5M.1 148.5h10M5.1 145.6l5 2.9-5 2.9zM410.1 148.5h10"/>
<path d="M410.1 148.5l5-2.9v5.8zM6.7 222.7h3.4M410.1 222.7h3.5M70.1 287v3.4M140.1 287v3.4M210.1 287v10M210.1 287l2.9 5h-5.8zM280.1 287v3.4M350.1 287v3.4"/>
</g>
<path d="M270.1 257h140v30h-140zM303.2 257v16M350.1 257v30M390.1 257v12M270.1 265h33.1M270.1 273h80M350.1 277h60M350.1 269h60M350.1 263h60M370.1 277v10M390.1 277v10" fill="none" stroke="#000" stroke-width=".51"/>
<path d="M113.7 82.6l.9-.4 .8 2.4zM175.8 168.6l2.4-.9 .1 1zM57.8 205.2l1.7 2-2.3-1.2zM175.8 207.3l2.4-.8 .1 .9zM111.9 226.8l1.5 2.1-.8 .4zM138.5 231.6l.9 2.5-.9 .1zM142.6 233.7l1.7 1.9-.9 .5zM149.5 234.6l2.5 .2-.2 1zM54.8 253.1l2.3 .9-2.5 .1z" fill="#000"/>
<g font-size="7.9">
<text x="95.6" y="20.2">CONJUNTO INTERMEDIO CON RODAMIENTOS LINEALES</text>
<text x="144.6" y="29.3">CD-IND-30-PMEDATOR-01</text>
</g>
<g font-size="6.3">
<text x="204.8" y="105.7">PROCESO DE MONTAJE:</text>
<text x="204.8" y="112.9">1- Atornillar (sin apretar) todos los rodamientos.</text>
<text x="204.8" y="120.1">2- Meter un eje entre cada pareja de rodamientos, para alinearlos.</text>
<text x="204.8" y="127.3">3- Apretar los tornillos de los rodamientos una vez ya alineados, de</text>
<text x="204.8" y="134.5">manera que el eje se deslice bien moviendolo con la mano una vez</text>
<text x="204.8" y="141.7">esten ya apretados.</text>
</g>
<g font-size="4.7">
<text x="304.6" y="261.1">PLANO ENSAMBLAJE</text>
<text x="304.6" y="266.5">COLUMNA DIRECCIÓN</text>
<text x="304.6" y="271.9">DE CAMIÓN</text>
</g>
<g font-size="4.2">
<text x="34" y="9.6">6</text>
<text x="104" y="9.6">5</text>
<text x="174" y="9.6">4</text>
<text x="244" y="9.6">3</text>
<text x="314" y="9.6">2</text>
<text x="384" y="9.6">1</text>
<text x="6.8" y="38.7">D</text>
<text x="410.6" y="38.7">D</text>
<text x="7" y="112.9">C</text>
<text x="410.8" y="112.9">C</text>
<text x="7" y="187.1">B</text>
<text x="410.8" y="187.1">B</text>
<text x="7" y="261.4">A</text>
<text x="410.8" y="261.4">A</text>
<text x="34" y="290.4">6</text>
<text x="104" y="290.4">5</text>
<text x="174" y="290.4">4</text>
<text x="244" y="290.4">3</text>
<text x="314" y="290.4">2</text>
<text x="384" y="290.4">1</text>
</g>
<g font-size="3.9">
<text x="99.1" y="59.4">2</text>
<text x="194.7" y="166">12</text>
<text x="35.8" y="189.9">3</text>
<text x="214.4" y="186.3">ITEM</text>
<text x="217.5" y="191.6">1</text>
<text x="228.9" y="186.3">QTY</text>
<text x="231.2" y="191.6">1</text>
<text x="240.8" y="191.6">CD-IND-30-CREM-01</text>
<text x="250.4" y="186.3">PART NUMBER</text>
<text x="285.8" y="191.7">Cremallera módulo 2. Rodamientos Praga</text>
<text x="329.8" y="186.3">DESCRIPTION</text>
<text x="397.2" y="186.4">IDRef</text>
<text x="397.2" y="191.6">2184</text>
<text x="217.5" y="196.9">2</text>
<text x="231.2" y="196.9">1</text>
<text x="240.8" y="196.9">CD-IND-30-PMED-02</text>
<text x="285.8" y="197">Conjunto soldado parte intermedia CDI</text>
<text x="397.2" y="196.9">2495</text>
<text x="217.5" y="202.2">3</text>
<text x="231.2" y="202.2">1</text>
<text x="240.8" y="202.2">CD-IND-30-SPCONCASQ-01</text>
<text x="285.8" y="202.3">Soporte con 2 casquillos bronce Di10 De16 L16</text>
<text x="194.7" y="205.9">12</text>
<text x="217.5" y="207.5">4</text>
<text x="230.2" y="207.5">20</text>
<text x="240.8" y="207.5">DIN 125 - A 5,3</text>
<text x="285.8" y="207.6">Washer</text>
<text x="217.5" y="212.8">5</text>
<text x="231.2" y="212.9">4</text>
<text x="240.8" y="212.9">DIN 125 - A 6,4</text>
<text x="285.8" y="212.9">Washer</text>
<text x="217.5" y="218.1">6</text>
<text x="230.2" y="218.1">20</text>
<text x="240.8" y="218.1">DIN 127 - A 5</text>
<text x="285.8" y="218.2">Spring Washer</text>
<text x="217.5" y="223.4">7</text>
<text x="231.2" y="223.4">4</text>
<text x="240.8" y="223.5">DIN 127 - A 6</text>
<text x="285.8" y="223.6">Spring Washer</text>
<text x="217.5" y="228.8">8</text>
<text x="231.2" y="228.8">2</text>
<text x="240.8" y="228.8">DIN 7991 - M6 x 12</text>
<text x="285.8" y="228.9">Countersunk Screw</text>
<text x="216.5" y="239.4">10</text>
<text x="217.5" y="234.1">9</text>
<text x="230.2" y="234.1">20</text>
<text x="231.2" y="239.4">2</text>
<text x="240.8" y="234.1">DIN 912 - M5 x 16</text>
<text x="240.8" y="239.4">ISO 7380 - M6 x 16</text>
<text x="285.8" y="234.2">Cylinder Head Cap Screw</text>
<text x="285.8" y="239.5">Hexagon Socket Button Head Screw - Product grade A</text>
<text x="165.8" y="240.5">9</text>
<text x="216.5" y="244.7">11</text>
<text x="231.2" y="244.7">2</text>
<text x="240.8" y="244.7">ISO 7380 - M6 x 20</text>
<text x="285.8" y="244.8">Hexagon Socket Button Head Screw - Product grade A</text>
<text x="29.1" y="251.4">12</text>
<text x="216.5" y="250.1">12</text>
<text x="231.2" y="250">5</text>
<text x="240.8" y="250.1">SCS10UU</text>
<text x="285.8" y="250.1">Rodamiento lineal ZNT SCS10UU</text>
<text x="397.2" y="250.1">2516</text>
<text x="123.1" y="253">8</text>
<text x="140.9" y="253.6">4</text>
<text x="153" y="254.8">6</text>
</g>
<text font-size="3.1" x="352.4" y="275">SMK_XXXSMT_FFB250_V30-ENS06</text>
<g font-size="2.4">
<text x="271.2" y="259.7">SCALE:</text>
<text x="350.6" y="260.8">DRAWN: Sergio Torremocha</text>
<text x="391.2" y="260.6">11/08/2016</text>
<text x="350.6" y="267">CHECKED: Antonio Garcia</text>
<text x="391.2" y="266.7">11/08/2016</text>
<text x="350.6" y="271.4">DWG NO:</text>
<text x="351.6" y="279.3">REV</text>
<text x="372" y="279.4">SIZE</text>
<text x="391" y="279.6">SHEET</text>
<text x="358.1" y="284.1">06</text>
<text x="377.9" y="283.8">A3</text>
<text x="397.7" y="283.8">2 /21</text>
</g>
</svg>
